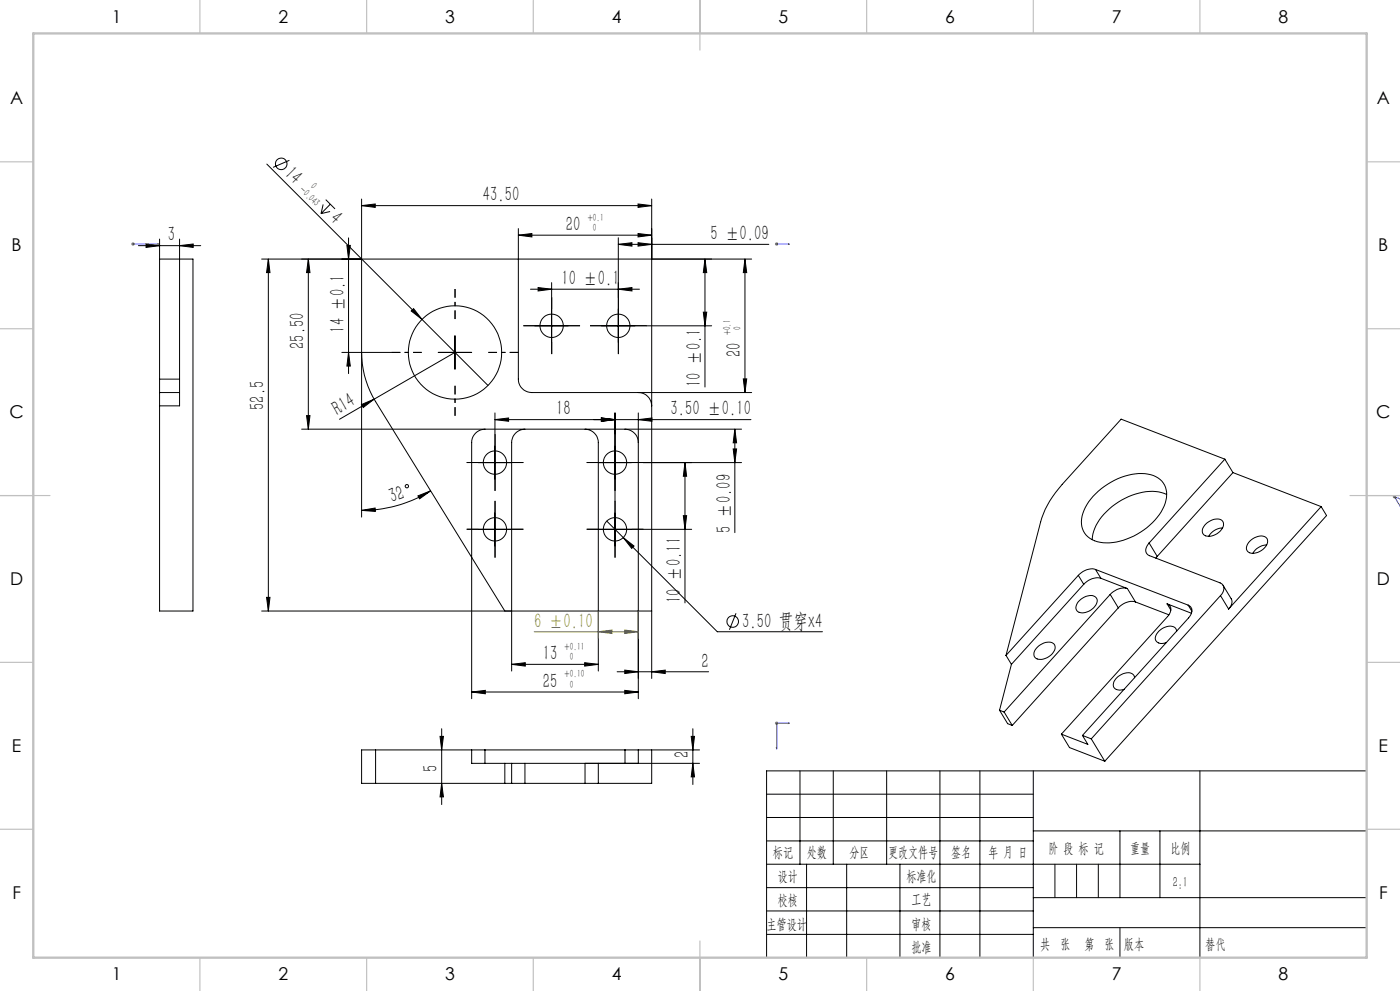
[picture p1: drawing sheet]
<svg xmlns="http://www.w3.org/2000/svg" width="420mm" height="297mm" viewBox="0 0 420 297" stroke-linecap="round" stroke-linejoin="round" font-family="sans-serif">
<g fill="none" stroke="#000" stroke-width=".3">
<path d="M80 49.2l46.6 46.5M86.8 48l-4.9 2.2M97.7 59.8l2.8 2.8M108.5 59.7v95.3M195.5 59.7v143.6M41.5 73.6h18.7M43.8 73.1l4.1 .5-4.1 .6zM47.9 71.6v42M47.9 77.6h10v105.5h-10v-61.5M53.9 73.6l4.1-.5v1.1zM53.9 71.6v50h-6M80.5 77.6v105.5"/>
<path d="M80.5 77.6l.5 4.1h-1zM92.5 77.6l.5 4.1h-1zM92.5 77.6v51M96.9 61.3l-.6 2.7M99 63.4l-2.7 .6M99.1 61.2l-2.8 2.8M104.1 73.6h1l-.5 4zM104.6 71.3v40.7M108.5 61.6l4.1-.5v1.1zM108.5 61.6h87M155.5 68.5v45.1a4 4 0 0 0 4 4h66M155.5 70.5l4.1-.5v1z"/>
<path d="M155.5 70.5h40M185.5 73.2l4.1-.5v1.1zM185.5 71.3v17.8M185.5 73.2h45.1M191.4 61.1l4.1 .5-4.1 .6zM191.4 70l4.1 .5-4.1 .5zM191.4 72.7l4.1 .5-4.1 .6zM211.5 77.6l.5 4.1h-1zM211.5 77.6v38.4M223.5 77.6l.5 4.1h-1zM223.5 77.6v40M225.5 77.6h-147"/>
<path d="M123.4 93.2l.7-.7 2.5 3.2zM126.6 95.7l19.8 19.8M159.1 86.7h32.7M160.5 97.6h10M161.4 86.2l4.1 .5-4.1 .5zM165.5 92.6v10M165.5 84.7v4.4M180.5 97.6h10M185.5 92.6v10M185.5 86.7l4.1-.5v1zM194 97.6h19.5M211 93.6h1l-.5 4z"/>
<path d="M47.9 117.6v4M47.9 113.6v4M47.9 117.6h6M47.9 113.6h6M102.6 105.6h14.9M104.6 105.6l.5 4.1h-1zM108.5 105.6a27.9 27.9 0 0 0 4.2 14.8l38.7 62.7M131.5 105.6h10M136.5 100.6v10M136.5 105.6l-34.7 20.1M191.5 117.6a4 4 0 0 1 4 4M223 113.6h1l-.5 4z"/>
<path d="M92 124.6h1l-.5 4zM108.4 121.2l3.9-1.6-3.3 2.5zM143.5 138.6h10M145.5 128.6a4 4 0 0 0-4 4v76.8M148.5 133.6v10M148.5 125.8l4.1-.5v1zM148.5 123.8v6.3M148.5 125.8h76.8M157.5 128.6a4 4 0 0 0-4 4v68.5M175.5 128.6a4 4 0 0 1 4 4v68.5M179.5 138.6h10M180.4 125.3l4.1 .5-4.1 .5z"/>
<path d="M184.5 123.8v26.3M187.5 128.6a4 4 0 0 1 4 4M191.5 125.8l4.1-.5v1zM191.5 123.8v85.6M193 138.6h29.5M205.5 138.6v42.1M205.5 138.6l.5 4.1h-1zM220 134.5h1l-.5 4.1zM220.5 128.6v31M220.5 128.6l.5 4.1h-1zM222.5 128.6h-132M367.5 137.6l-31.2-12-17.6 19.6a27.9 27.9 0 0 0-6.5 11.3l-10.4 39.9"/>
<path d="M367.5 137.6l-22.8 25.1M367.5 137.6l2.4 4M108.5 153l4-.7 .1 1zM125.4 148.6l3.8-1.5-3.3 2.4zM129.2 147.1a39.3 39.3 0 0 1-20.7 5.9M143.5 158.6h10M148.5 153.6v10.1M179.5 158.6h10M182 156.2l33.2 33.1h31.5M184.5 153.6v10.1M193 158.6h14.5M205 154.5h1l-.5 4.1z"/>
<path d="M327.9 148.7a19.6 19.6 0 0 1 16.5-6.6 6.2 6.2 0 0 1 5.2 8.7 19.9 19.9 0 0 1-18.7 11.9 6.5 6.5 0 0 1-5.7-9.7l1.4-2.6zM350 148.2a15.1 15.1 0 0 0-13.5 1.7 16.5 16.5 0 0 0-8.8 11v.8M361.7 157.1a3.9 3.9 0 0 1 5-1 2.84 2.84 0 0 1-1.6 3.8 3.1 3.1 0 0 1-4.3-.1l-.1-1.1zM366.8 158.2a5 5 0 0 0-4.2 2.5M369.9 141.6l26.4 10.2M369.9 141.6l-22.7 25.2M396.3 151.8l1.7 2.7-66.6 73.6M396.3 151.8l-27.7 30.7M80 179h1l-.5 4.1zM187 161.1l3.2 2.6-.7 .7zM323.5 172.4l-21.7 24M323.5 172.4l1.6 2.7"/>
<path d="M325.1 175.1l-21.7 24M328.6 170.7a5.1 5.1 0 0 0-5.1 1.7M328.6 170.7l27.8 10.7M328.6 170.7l1.7 2.6M330.3 173.3a5.2 5.2 0 0 0-5.2 1.8M330.3 173.3l7.9 3.1M333.1 178.1l-31.9 35.3M333.1 178.1l2.4 4.1M338.2 176.4a5.3 5.3 0 0 0-5.1 1.7M338.2 176.4l2.4 4M344.7 162.7a2.35 2.35 0 0 0-.2 3.7l21.5 8.3a2.19 2.19 0 0 1 .1 3.8M344.7 162.7l2.5 4.1"/>
<path d="M347.2 166.8l-.5 .5M366.1 178.5l-38.7 42.9M366.1 178.5l2.5 4M366.9 175.4l2.5 4.1a2.57 2.57 0 0 1-.8 3M375 162.1a3.9 3.9 0 0 1 4.9-.9 2.81 2.81 0 0 1-1.5 3.8 3 3 0 0 1-4.3 0l-.1-1.2zM380 163.3a5.2 5.2 0 0 0-4.2 2.5M78.5 183.1h117M153.5 199.1l4.1-.5v1zM153.5 199.1h26M175.4 198.6l4.1 .5-4.1 .5zM220.8 183.8l-2 4.9M301.8 196.4l1.6 2.7"/>
<path d="M303.4 199.1l-3.5 13.8M311.2 194a3.9 3.9 0 0 1 5-1 2.82 2.82 0 0 1-1.6 3.8 3.1 3.1 0 0 1-4.3 0l-.1-1.2zM323.5 180.4a4.4 4.4 0 0 1 5-1.6 1.86 1.86 0 0 1-.1 2.9 4 4 0 0 1-5.3 1.4l-.3-1zM335.5 182.2l-31.8 35.2M340.6 180.4a5.3 5.3 0 0 0-5.1 1.8M340.6 180.4l10.1 3.9M350.1 181a2 2 0 0 1 .5 3.4l-32.2 35.6M350.1 181l7.3 2.8M350.1 181l1.2 1.8M353 189.2a1.93 1.93 0 0 0-2.9-1.4 4.3 4.3 0 0 0-3.5 3.8 2.26 2.26 0 0 0 3.2 1M356.4 181.4a1.97 1.97 0 0 1 .5 3.3l-32.2 35.7M356.4 181.4l1.2 1.8"/>
<path d="M132.5 218.4v22.7M141.5 207.4l4.1-.5v1zM141.5 207.4h50M185.1 201.3h27.5M187.4 200.8l4.1 .5-4.1 .6zM187.4 206.9l4.1 .5-4.1 .5zM195.5 201.3l4.1-.5v1.1zM207.9 218.4v16.7M299.9 212.9l1.3 .5M299.9 212.9l2.4 4 1.4 .5M301.2 213.4l2.5 4M340.4 203.1a1.91 1.91 0 0 0-2.9-1.3 3.8 3.8 0 0 0-3.4 4.1 2.6 2.6 0 0 0 3.2 .7"/>
<path d="M112.7 224.8h-4.2v10h4.2M112.7 234.8h40.8M112.7 224.8v10M112.7 224.8h28.8M132 220.7h1l-.5 4.1zM132.5 234.8l.5 4h-1zM141.5 224.8h4M141.5 224.8v4h12M145.5 224.8h42M145.5 224.8v4M151.4 228.8v6M153.5 228.8h4"/>
<path d="M153.5 234.8h4M153.5 228.8v6M157.5 234.8h18M157.5 228.8v6M157.5 228.8h52.4M175.5 234.8v-6h4v6M175.5 234.8h4M187.5 224.8h4M187.5 224.8v4M191.5 224.8v4M191.5 224.8h18.4M195.5 224.8v10h-16"/>
<path d="M207.4 220.7h1l-.5 4.1zM207.9 228.8l.5 4h-1zM230 238h80M240 231v28M250 231v28M266 231v28M282 231v56M294 231v56M310 231v56M318.4 220l2.5 4 10.5 4.1M318.4 220l8 3.1-1.7-2.7M324.7 220.4l2.7 1"/>
<path d="M327.4 221.4l4 6.7M360 231v56M410 231h-180v56M230 245h80M230 252h80M230 259h130M242 259v28M254 259v28M270 259v28M310 249h100M336 249v20M348 249v20"/>
<path d="M230 266h80M230 273h80M310 269h100M310 278h100M230 280h80"/>
<circle cx="84.4" cy="49.1" r="1.74"/>
<circle cx="165.5" cy="97.6" r="3.5"/>
<circle cx="185.5" cy="97.6" r="3.5"/>
<circle cx="136.5" cy="105.6" r="14"/>
<circle cx="148.5" cy="138.6" r="3.5"/>
<circle cx="184.5" cy="138.6" r="3.5"/>
<circle cx="122.1" cy="145.7" r=".49"/>
<circle cx="148.5" cy="158.6" r="3.5"/>
<circle cx="184.5" cy="158.6" r="3.5"/>
<circle cx="219.8" cy="186.3" r="1.73"/>
</g>
<path d="M39.8 73.1h.2zM39.9 73.1h.1M39.9 73.1h7.7M47.6 73.1h-.4h.4M232.9 73.1h.2zM233 73.1h.1M233 73.1h3.9M236.9 73.1h-.4h.4M420 149.5l-1.7-.6 1.7 2.8M236.5 216.7h.4l-.4 .1zM236.9 216.7h-3.9v7.8M232.9 224.1h.2l-.1 .4z" fill="none" stroke="#00f" stroke-width=".3"/>
<path d="M160.3 189.3h31.2M179.5 189.3l4.1-.5v1.1zM179.5 183.1v8.2M187.4 188.8l4.1 .5-4.1 .6zM191.5 183.1v8.2" fill="none" stroke="#808000" stroke-width=".3"/>
<g fill="none" stroke="#808080" stroke-width=".3">
<path d="M39.4 73.1h1M39.5 72.8l.8 .7M39.9 72.6v1M40.3 72.8l-.8 .7M232.5 73.1h1M232.7 72.8l.7 .7M233 72.6v1M233.4 72.8l-.7 .7M417.8 148.9h1M418 148.5l.7 .7M418.3 148.4v1M418.7 148.5l-.7 .7"/>
<path d="M232.5 216.7h1M232.7 216.4l.7 .7M233 216.2v1.1M233.4 216.4l-.7 .7"/>
</g>
<path d="M136.5 95.6v-9M126.5 105.6h-9M136.5 115.6v9M146.5 105.6h9" fill="none" stroke="#000" stroke-width=".3" stroke-dasharray="30.5 1.3 1.3 1.3" stroke-dashoffset="27.9" stroke-linecap="butt"/>
<g fill="none" stroke="#000" stroke-width=".3" stroke-dasharray="30.5 1.3 1.3 1.3" stroke-linecap="butt">
<path d="M160.5 97.6h-3.5M165.5 92.6v-3.5M170.5 97.6h3.5M180.5 97.6h-3.5M185.5 92.6v-3.5M190.5 97.6h3.5M165.5 102.6v3.5M185.5 102.6v3.5M143.5 138.6h-3.5M148.5 133.6v-3.5M153.5 138.6h3.5M179.5 138.6h-3.5"/>
<path d="M184.5 133.6v-3.5M189.5 138.6h3.5M143.5 158.6h-3.5M148.5 143.6v3.5M148.5 153.6v-3.5M153.5 158.6h3.5M179.5 158.6h-3.5M184.5 153.6v-3.5M184.5 143.6v3.5M189.5 158.6h3.5M148.5 163.6v3.5M184.5 163.6v3.5"/>
</g>
<path d="M316.5 259v10M323 259v10M329.5 259v10M336 278v9" fill="none" stroke="#0a0605" stroke-width=".3"/>
<g fill="none" stroke="#c0c0c0" stroke-width=".35">
<path d="M60 0v10M110 0v10M160 0v10M210 0v15M260 0v10M310 0v10M360 0v10M0 48.5h10M410 48.5h10M0 98.5h10M410 98.5h10M0 148.5h15"/>
<path d="M405 148.5h15M0 198.5h10M410 198.5h10M0 248.5h10M410 248.5h10M60 287v10M110 287v10M160 287v10M210 282v15M260 287v10M310 287v10M360 287v10"/>
</g>
<path d="M10 10h400v277h-400z" fill="none" stroke="#c0c0c0" stroke-width=".7"/>
<g fill="#00f">
<path d="M420 149.7v.2zM420 153.8v.3zM236.5 73.1h.4zM232.9 73.1h.2z"/>
<path d="M236.5 216.7v.1l.4-.1zM232.9 224.1l.1 .4 .1-.4z"/>
<path d="M39.8 73.1h.2zM47.2 73.1h.4z"/>
</g>
<g fill="#000">
<path d="M123.4 93.2l.7-.7 2.5 3.2zM108.4 121.2l3.9-1.6-3.3 2.5z"/>
<path d="M43.8 73.1l4.1 .5-4.1 .6zM53.9 73.6l4.1-.5v1.1z"/>
<path d="M108.5 61.6l4.1-.5v1.1zM191.4 61.1l4.1 .5-4.1 .6zM155.5 70.5l4.1-.5v1zM191.4 70l4.1 .5-4.1 .5zM185.5 73.2l4.1-.5v1.1zM191.4 72.7l4.1 .5-4.1 .6zM187.4 200.8l4.1 .5-4.1 .6zM195.5 201.3l4.1-.5v1.1z"/>
<path d="M223.5 77.6l.5 4.1h-1zM223 113.6h1l-.5 4z"/>
<path d="M161.4 86.2l4.1 .5-4.1 .5zM185.5 86.7l4.1-.5v1zM148.5 125.8l4.1-.5v1zM180.4 125.3l4.1 .5-4.1 .5zM153.5 199.1l4.1-.5v1zM175.4 198.6l4.1 .5-4.1 .5zM187 161.1l2.5 3.3 .7-.7zM141.5 207.4l4.1-.5v1zM187.4 206.9l4.1 .5-4.1 .5zM180.4 125.3l4.1 .5-4.1 .5zM191.5 125.8l4.1-.5v1z"/>
<path d="M211 93.6h1l-.5 4zM211.5 77.6l.5 4.1h-1zM104.6 105.6l.5 4.1h-1zM104.1 73.6h1l-.5 4zM92 124.6h1l-.5 4zM92.5 77.6l.5 4.1h-1z"/>
<path d="M220 134.5h1l-.5 4.1zM220.5 128.6l.5 4.1h-1z"/>
<path d="M108.5 153l4-.7 .1 1zM125.4 148.6l3.8-1.5-3.3 2.4z"/>
<path d="M205 154.5h1l-.5 4.1zM205.5 138.6l.5 4.1h-1z"/>
<path d="M80 179h1l-.5 4.1zM80.5 77.6l.5 4.1h-1z"/>
<path d="M132 220.7h1l-.5 4.1zM132.5 234.8l.5 4h-1z"/>
<path d="M207.9 228.8l.5 4h-1zM207.4 220.7h1l-.5 4.1z"/>
</g>
<path d="M179.5 189.3l4.1-.5v1.1zM187.4 188.8l4.1 .5-4.1 .6z" fill="#808000"/>
<g font-size="6.3">
<text x="85.1" y="52.4" transform="rotate(45 85.1 52.4)">14</text>
<text x="98.6" y="66" transform="rotate(45 98.6 66)">4</text>
<text x="144.8" y="60.4">43.50</text>
<text x="169.7" y="69.2">20</text>
<text x="213.1" y="72">5 ±0.09</text>
<text x="50.4" y="72.4">3</text>
<text x="168.4" y="85.4">10 ±0.1</text>
<text x="103.3" y="99.7" transform="rotate(-90 103.3 99.7)">14 ±0.1</text>
<text x="91.3" y="104.6" transform="rotate(-90 91.3 104.6)">25.50</text>
<text x="222.3" y="107.1" transform="rotate(-90 222.3 107.1)">20</text>
<text x="210.3" y="116" transform="rotate(-90 210.3 116)">10 ±0.1</text>
<text x="79.3" y="122.9" transform="rotate(-90 79.3 122.9)">52.5</text>
<text x="101.2" y="124.6" transform="rotate(-30 101.2 124.6)">R14</text>
<text x="166.9" y="124.5">18</text>
<text x="201.2" y="124.5">3.50 ±0.10</text>
<text x="117.6" y="150.8" transform="rotate(-19 117.6 150.8)">32</text>
<text x="219.2" y="159.6" transform="rotate(-90 219.2 159.6)">5 ±0.09</text>
<text x="204.3" y="180.7" transform="rotate(-90 204.3 180.7)">10 ±0.11</text>
<text x="222.7" y="188.1">3.50 贯穿x4</text>
<text x="162.8" y="197.9">13</text>
<text x="210.4" y="200.1">2</text>
<text x="162.8" y="206.1">25</text>
<text x="206.6" y="227.2" transform="rotate(-90 206.6 227.2)">2</text>
<text x="131.3" y="231.3" transform="rotate(-90 131.3 231.3)">5</text>
</g>
<text font-size="6.3" fill="#808000" x="160.3" y="188.1">6 ±0.10</text>
<g font-size="5.3">
<text x="33.5" y="6.8">1</text>
<text x="83.5" y="6.8">2</text>
<text x="133.5" y="6.8">3</text>
<text x="183.5" y="6.8">4</text>
<text x="233.5" y="6.8">5</text>
<text x="283.5" y="6.8">6</text>
<text x="333.5" y="6.8">7</text>
<text x="383.5" y="6.8">8</text>
<text x="3" y="31.1">A</text>
<text x="413" y="31.1">A</text>
<text x="3.5" y="75.3">B</text>
<text x="413.5" y="75.3">B</text>
<text x="2.8" y="125.3">C</text>
<text x="412.8" y="125.3">C</text>
<text x="3" y="175.3">D</text>
<text x="413" y="175.3">D</text>
<text x="3.6" y="225.3">E</text>
<text x="413.6" y="225.3">E</text>
<text x="3.7" y="269.6">F</text>
<text x="413.7" y="269.6">F</text>
<text x="33.5" y="293.8">1</text>
<text x="83.5" y="293.8">2</text>
<text x="133.5" y="293.8">3</text>
<text x="183.5" y="293.8">4</text>
<text x="233.5" y="293.8">5</text>
<text x="283.5" y="293.8">6</text>
<text x="333.5" y="293.8">7</text>
<text x="383.5" y="293.8">8</text>
</g>
<g font-size="4.4">
<text x="231.9" y="256.9">标记</text>
<text x="242.1" y="256.9">处数</text>
<text x="254.9" y="256.9">分区</text>
<text x="266.5" y="256.9">更改文件号</text>
<text x="285.4" y="256.9">签名</text>
<text x="296.5" y="256.9">年 月 日</text>
<text x="314.5" y="255.6">阶 段 标 记</text>
<text x="339" y="255.6">重量</text>
<text x="351.1" y="255.6">比例</text>
<text x="233.3" y="263.9">设计</text>
<text x="271.9" y="263.9">标准化</text>
<text x="351.8" y="265.7">2:1</text>
<text x="233.3" y="271.1">校核</text>
<text x="273.4" y="271">工艺</text>
<text x="229.9" y="278.3">主管设计</text>
<text x="273.4" y="278.3">审核</text>
<text x="273.4" y="285.2">批准</text>
<text x="312.1" y="284.4">共 张</text>
<text x="325.3" y="284.4">第 张</text>
<text x="337.2" y="284.4">版本</text>
</g>
<text font-size="4.4" fill="#0a0605" x="361.6" y="284.4">替代</text>
<g font-size="3.1">
<text x="89.7" y="57.1" transform="rotate(45 89.7 57.1)">-0.043</text>
<text x="93" y="56" transform="rotate(45 93 56)">0</text>
<text x="176.3" y="66.1">+0.1</text>
<text x="177.8" y="69.2">0</text>
<text x="219.1" y="100.5" transform="rotate(-90 219.1 100.5)">+0.1</text>
<text x="222.3" y="99" transform="rotate(-90 222.3 99)">0</text>
<text x="169.4" y="194.7">+0.11</text>
<text x="170.9" y="197.8">0</text>
<text x="169.4" y="203">+0.10</text>
<text x="170.9" y="206.1">0</text>
</g>
</svg>
